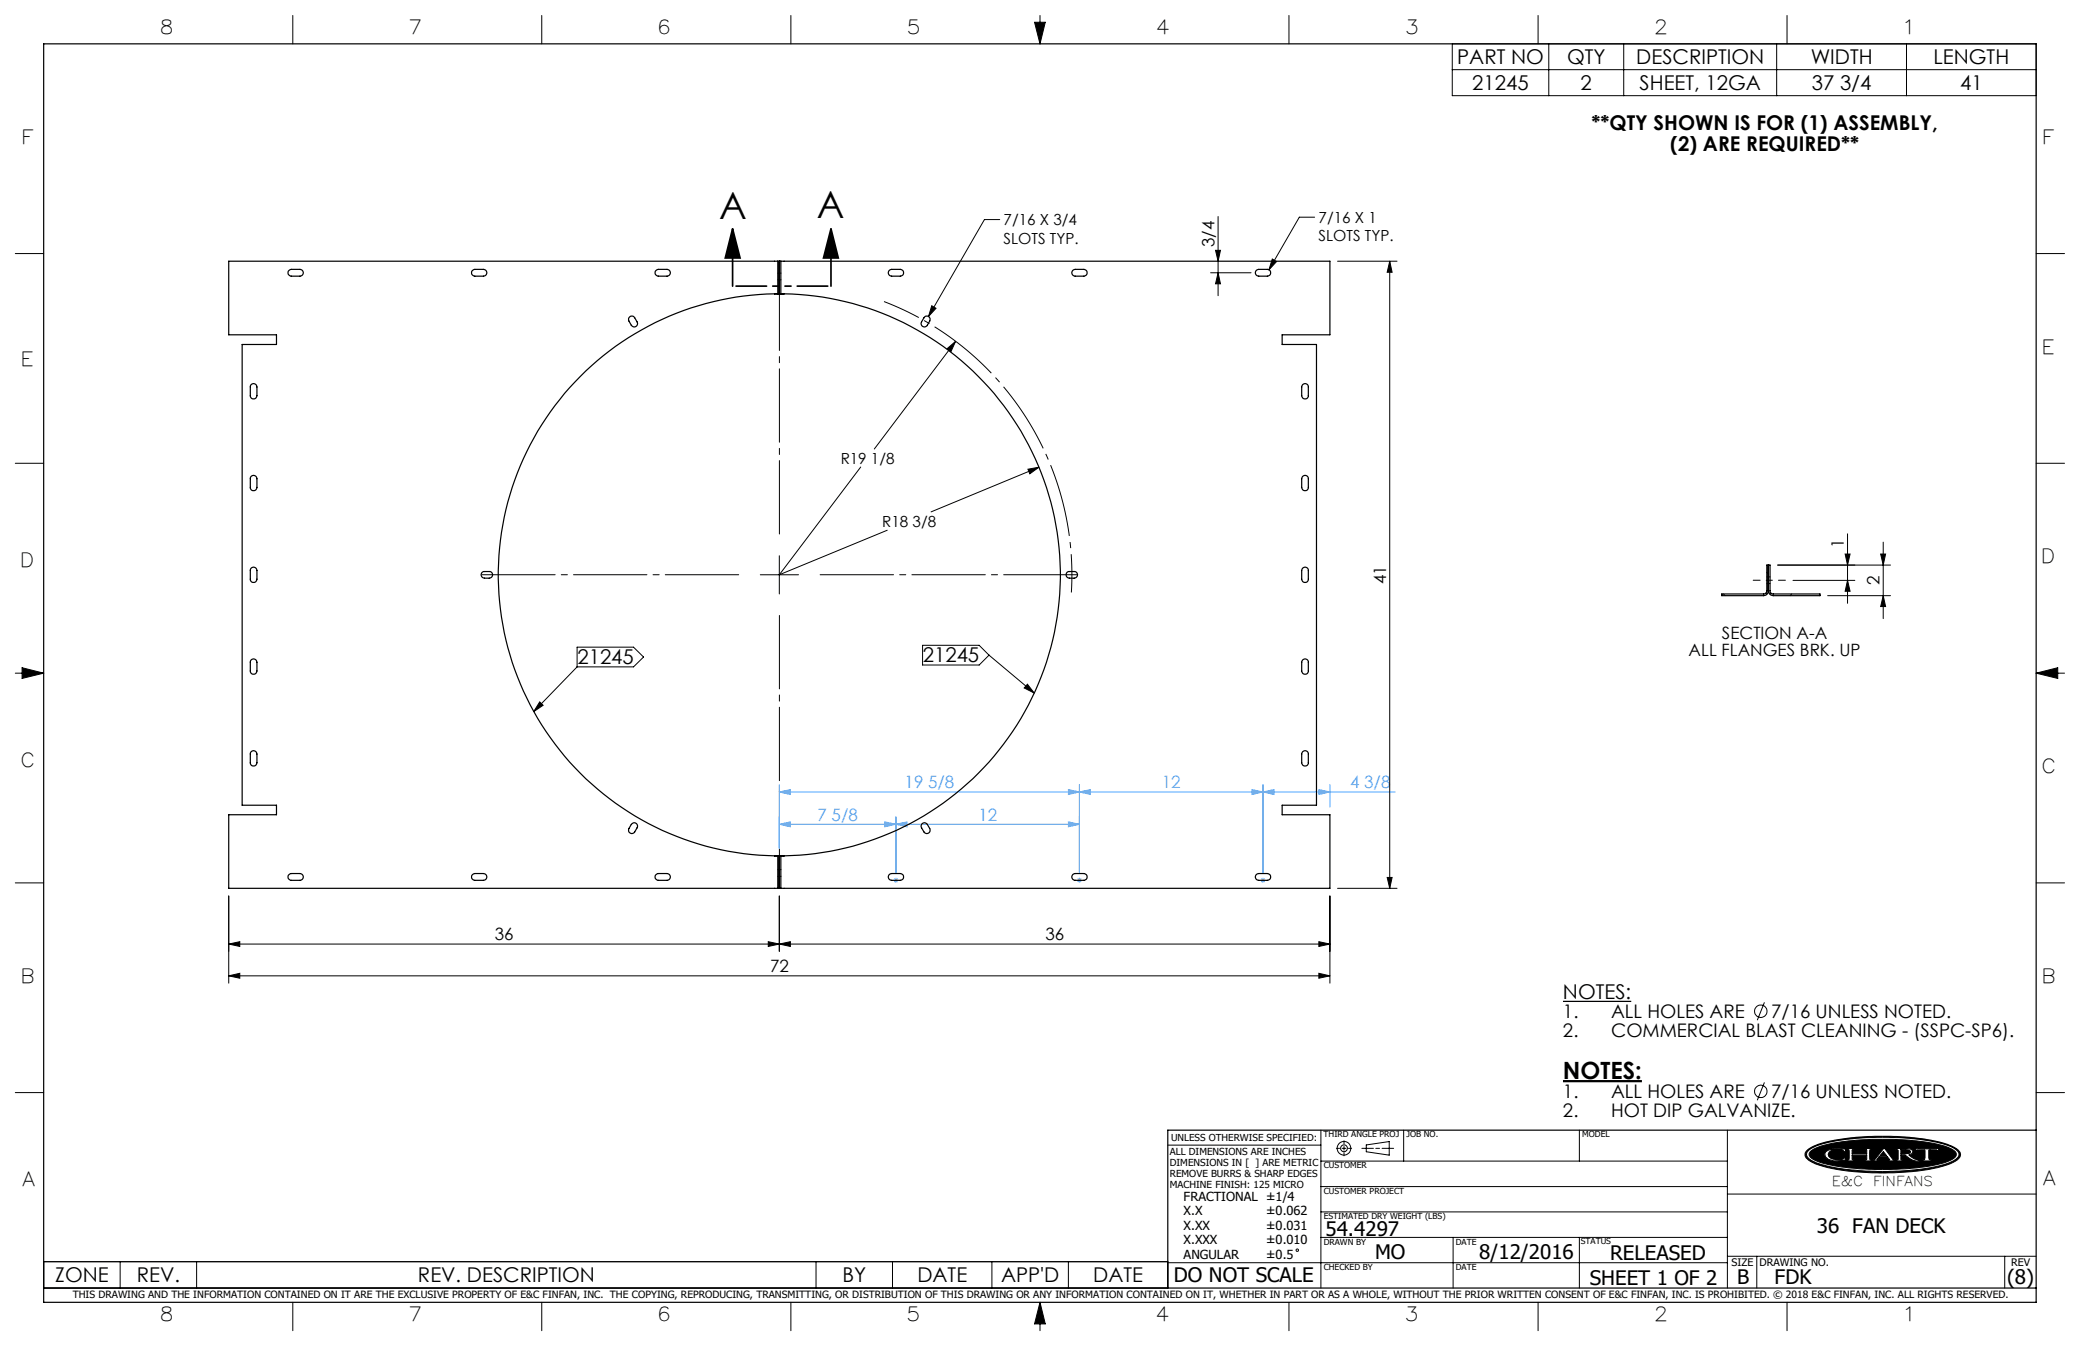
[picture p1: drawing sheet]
<svg xmlns="http://www.w3.org/2000/svg" width="432mm" height="279mm" viewBox="0 0 432 279" stroke-linecap="round" stroke-linejoin="round" font-family="sans-serif">
<g fill="none" stroke="#000" stroke-width=".21">
<path d="M60.8 3.2v5.9M112.5 3.2v5.9M164.2 3.2v5.9M214.8 4.6h2.2l-1.1 4.5zM215.9 3.2v5.9M267.6 3.2v5.9M301.5 9.1h121.2v10.8h-121.2zM301.5 14.5h121.2M319.3 3.2v5.9M321.5 9.1v10.8M337.1 9.1v10.8M368.8 9.1v10.8"/>
<path d="M371 3.2v5.9M395.8 9.1v10.8M3.2 52.6h5.9M207.5 45.6h-3.1l-11.6 20.1M251.3 56.6h8.4M252.3 52h1.1l-.5 2.2zM252.9 44.9v16.5M252.9 56.6l.5 2.3h-1.1zM264.1 53.8l.9 .5-1.6 1.7zM272.9 45.1h-3.2l-6.3 10.9M277.7 54.2h12.3M288.5 54.2v130.2"/>
<path d="M288.5 54.2l.5 2.3h-1zM422.7 52.6h5.9M193.4 63.5l.9 .5-1.5 1.7zM196.6 72.4l1.8-1.5-1 2.1zM198.4 70.9l-16.9 22.3M3.2 96.2h5.9M178.7 96.9l-16.9 22.4 22.4-9.2M213.4 97.4l2.3-.4-1.9 1.4zM215.7 97l-22.4 9.3M422.7 96.2h5.9M157.8 119.3h8M161.8 115.4v7.9"/>
<path d="M383 115h1.1l-.6 2.3zM383.5 110.8v14.4M390.4 115h1l-.5 2.3zM390.9 112.5v15.9M392.5 117.3h-23.5M3.2 139.7h5.9M4.6 138.6l4.5 1.1-4.5 1.1zM119.8 134.3h11.7l2.1 2.1-2.1 2h-11.7zM119.8 138.4l-9 9.3M191.5 133.9h11.8l2 2.1-2 2h-11.8zM205.3 136l9.4 7.9M372.2 120.5h12.9"/>
<path d="M379.4 123.6h13.1M383.5 120.5l.6 2.2h-1.1zM390.9 123.6l.5 2.3h-1zM422.7 139.7h5.9M422.7 139.7l4.5-1.1v2.2zM112 145.7l.7 .7-1.9 1.3zM213.3 142l1.4 1.9-2.1-1.1zM3.2 183.3h5.9M47.5 196l2.3-.5v1zM47.5 186v18.1M47.5 196h228.6M159.5 195.5l2.3 .5-2.3 .5z"/>
<path d="M161.8 196l2.3-.5v1zM161.8 186v11.5M273.8 195.5l2.3 .5-2.3 .5zM276.1 186v18.1M277.7 184.4h12.3M288 182.1h1l-.5 2.3zM422.7 183.3h5.9M47.5 202.6l2.3-.6v1.1zM47.5 202.6h228.6M273.8 202l2.3 .6-2.3 .5zM366.3 208.1l-1.5 3.7M3.2 226.8h5.9"/>
<path d="M242.4 237.7h31.8M274.2 234.6v32.8M277.4 238.4h.7M278.6 238.4h.8M279 236.8v.7M279 238v.8M279 239.3v.6M279.9 238.4h.7M282.7 238.4h2.4M283.6 237.7l4.8-.7v2.8l-4.8-.7zM285.6 238.4h.8M286.9 238.4h2.4"/>
<path d="M291.4 234.6v6.4M327.9 234.6v6.4M358.6 234.6v32.8M366.3 224.7l-1.5 3.7M375.3 238.7a16.2 16.2 0 0 1 7.4-2.3 55.4 55.4 0 0 1 21.3 1.1l1.4 .6a1.73 1.73 0 0 1 1.5 2 7.1 7.1 0 0 1-4.3 2.2 56 56 0 0 1-24.6-.3 5 5 0 0 1-3.2-2l-.1-.1a1.17 1.17 0 0 1 .6-1.2zM375.4 238.9a12.8 12.8 0 0 1 6.4-2.2 59.4 59.4 0 0 1 21.7 .8 4.5 4.5 0 0 1 3.1 1.9 1.7 1.7 0 0 1-1.3 1.7 34.9 34.9 0 0 1-12.8 2l-2.2 .1a39.2 39.2 0 0 1-13.6-2l-.7-.3a1.2 1.2 0 0 1-.6-2zM375.8 239a15.4 15.4 0 0 1 7.6-2.1l3.6-.3 3.3-.1a44.5 44.5 0 0 1 14.2 1.7l.8 .4a1.03 1.03 0 0 1 .8 1 1.03 1.03 0 0 1-.8 1 25.5 25.5 0 0 1-9.5 2l-7.7 .1a33.6 33.6 0 0 1-11.3-1.9l-.8-.5a.79 .79 0 0 1-.2-1.3zM379 239.1a5 5 0 0 1 3.5-.6h.7v.2l-.2 .4-.6-.4a3.1 3.1 0 0 0-2.7 .4l-.2 .5 .2 .5a3.1 3.1 0 0 0 2.8 .5l.4-.3h.3l-.2 .5-.7 .1a3.6 3.6 0 0 1-3.3-.8l-.2-.6zM383.5 238.4h1.6v.2l-.6 .1v.8h3v-.8l-.5-.1v-.2h1.5v.2l-.3 .1-.1 .4 .1 1.5v.1l.3 .1v.2h-1.5v-.2h.4l.1-.2v-.8h-3v.8l.6 .2v.2h-1.6v-.2l.3-.1 .1-.1v-1.5v-.4l-.4-.1zM391 239l.6 .9h-1.3zM391 238.4h.3l1.7 2.3 .5 .1v.2h-1.6v-.2l.4-.1-.5-.6h-1.7l-.5 .7h.6v.2h-1.5v-.2l.5-.1zM393.6 238.4h2.3l.9 .2 .3 .4-.2 .5-.7 .2 1.2 .9 1.1 .2v.2a4.2 4.2 0 0 1-2.9-1.1l-1-.1v.9l.6 .1v.2h-1.6v-.2h.3l.2-.2v-1.8l-.5-.2z"/>
<path d="M394.6 238.6l1.8 .2 .2 .3-.2 .3-1.8 .1zM397.9 238.3l1 .2 3.7-.1-.3 .5h-.2l-.1-.2h-1.6l.1 1.9 .6 .2v.2h-2.2v-.2l.7-.2v-1.8l-1.6-.1-.2 .2h-.3zM402.1 238.9h.1M422.7 226.8h5.9M274.2 256.9h84.4M274.2 251.6h84.4M274.2 246.3h84.4M274.2 241h84.4M301.7 256.9v10.5M327.9 256.9v10.5M358.6 247.9h64.1M9.1 261.9h233.3v5.5h-233.3z"/>
<path d="M24.9 261.9v5.5M40.8 261.9v5.5M60.8 270.3v5.9M112.5 270.3v5.9M164.2 270.3v5.9M169.4 261.9v5.5M185.3 261.9v5.5M205.9 261.9v5.5M215.9 270.3v5.9M215.9 270.3l1.1 4.5h-2.2zM221.8 261.9v5.5M242.4 262.1h116.2"/>
<path d="M267.6 270.3v5.9M319.3 270.3v5.9M358.6 260.8h64.1M364.7 260.8v6.6M371 270.3v5.9M416.2 260.8v6.6"/>
<circle cx="365.5" cy="209.9" r="1.29"/>
<circle cx="279" cy="238.4" r=".71"/>
<circle cx="279" cy="238.4" r="1.41"/>
<circle cx="365.5" cy="226.6" r="1.29"/>
<circle cx="269.3" cy="259.5" r=".25"/>
</g>
<path d="M9.1 9.1h413.6v261.2h-413.6zM422.7 234.6h-180.3v32.8M9.1 267.4h413.6" fill="none" stroke="#000" stroke-width=".25"/>
<g fill="#000">
<path d="M383.5 238.4v.2h.3l.1 .2v1.8l-.1 .1-.3 .1v.2h1.6v-.2l-.6-.2v-.8h3v.9l-.5 .1v.2h1.5v-.2l-.3-.1-.1-.2v-1.6l.1-.3h.3v-.2h-1.5v.2l.5 .1v.8h-3v-.8l.6-.1v-.2zM391 238.4l-1.8 2.3-.5 .1v.2h1.5v-.2h-.6l.5-.7h1.7l.5 .6-.4 .1v.2h1.6v-.2l-.5-.1-1.7-2.3zM393.6 238.4v.2l.5 .2v1.8l-.2 .2h-.3v.2h1.6v-.2l-.6-.1v-.9l1.1 .1a3.2 3.2 0 0 0 2.8 1.1v-.2a3.4 3.4 0 0 1-2.3-1.1 .68 .68 0 0 0 .8-.2 .68 .68 0 0 0 0-.8l-.7-.3zM397.9 238.3l-.4 .6h.3l.2-.2 1.6 .1v1.8l-.2 .2h-.5v.2h2.2v-.2h-.5l-.2-.3v-1.7l1.6-.1 .1 .2h.2l.3-.5-4 .1zM375.8 239a14 14 0 0 1 6.9-2l6.1-.5h5l4.8 .4a16.3 16.3 0 0 1 7.2 2 .96 .96 0 0 1-.4 1.7 24.9 24.9 0 0 1-10.1 2l-6.5 .1-3.8-.2a21.2 21.2 0 0 1-8.8-2l-.4-.3-.2-.5zM379.1 239a1.04 1.04 0 0 0 .7 1.7 7 7 0 0 0 3.2 .1l.2-.5h-.3l-.5 .4a2.56 2.56 0 0 1-2.8-.8 1.28 1.28 0 0 1 1.4-1.3h.2a1.49 1.49 0 0 1 1.4 .2l.4 .3 .2-.6h-.6a4.7 4.7 0 0 0-3.5 .5zM375.3 238.7a19 19 0 0 1 8.8-2.5l4.1-.3h4.8a33.1 33.1 0 0 1 12.7 2.3l.2 .1a1.36 1.36 0 0 1 .9 2 9.1 9.1 0 0 1-5.1 2.2l-.4 .1a58.1 58.1 0 0 1-23.1-.6 5.6 5.6 0 0 1-3.4-1.9v-.8zM375.3 238.9a1.14 1.14 0 0 0 .6 1.9 24.5 24.5 0 0 0 9.8 2.2l4.1 .2 3.7-.1a33.7 33.7 0 0 0 11.9-2.1l.4-.2a1.19 1.19 0 0 0 .9-1.2 1.19 1.19 0 0 0-.9-1.1 21.6 21.6 0 0 0-8.8-2.1l-5.1-.3-4.7 .1a30.2 30.2 0 0 0-11.1 2.1z" fill-rule="evenodd"/>
<path d="M215.9 270.3l-1.1 4.5h2.2zM214.8 4.6h2.2l-1.1 4.5zM4.6 138.6l4.5 1.1-4.5 1.1zM422.7 139.7l4.5-1.1v2.2zM391 239l-.7 .9h1.3zM394.6 238.6v.9l1.7-.1a.38 .38 0 0 0 .3-.4 .38 .38 0 0 0-.5-.3z" fill-rule="evenodd"/>
</g>
<path d="M324.5 224.4h16.4" fill="none" stroke="#000" stroke-width=".46"/>
<path d="M324.5 207.9h14.1" fill="none" stroke="#000" stroke-width=".26"/>
<path d="M152.1 47.5l1.5 6.1h-3zM152.1 47.5v11.9M172.5 47.5l1.5 6.1h-3zM172.5 47.5v11.9" fill="none" stroke="#000" stroke-width=".35"/>
<path d="M222.4 123a60.7 60.7 0 0 0-38.9-60.4" fill="none" stroke="#000" stroke-width=".21" stroke-dasharray="15.2 1.3 1.3 1.3" stroke-dashoffset="7.3" stroke-linecap="butt"/>
<g fill="none" stroke="#53a9ff" stroke-width=".21">
<path d="M161.8 164.4l2.3-.5v1zM161.8 171.1l2.3-.5v1zM161.8 164.4h127.8M161.8 162.9v13.2M161.8 171.1h62.3M183.7 170.6l2.3 .5-2.3 .5zM186 171.1l2.3-.5v1zM186 169.6v11.6M221.8 163.9l2.3 .5-2.3 .5zM221.8 170.6l2.3 .5-2.3 .5zM224.1 164.4l2.3-.5v1zM224.1 162.9v18.3"/>
<path d="M259.9 163.9l2.3 .5-2.3 .5zM262.2 164.4l2.3-.5v1zM262.2 162.9v18.3M273.8 163.9l2.3 .5-2.3 .5zM276.1 162.9v4.6M185.5 182.7h1M185.6 182.4l.7 .7M186 182.2v1M186.3 182.4l-.7 .7M223.6 182.7h1M223.7 182.4l.7 .7M224.1 182.2v1"/>
<path d="M224.4 182.4l-.7 .7M261.7 182.7h1M261.8 182.4l.7 .7M262.2 182.2v1M262.5 182.4l-.7 .7"/>
</g>
<path d="M364 120.4h6.6" fill="none" stroke="#000" stroke-width=".21" stroke-dasharray="15.2 1.3 1.3 1.3" stroke-dashoffset="13.8"/>
<path d="M153.9 119.3h-54.4M161.8 111.4v-54.4M169.7 119.3h54.4M161.8 127.2v54.4" fill="none" stroke="#000" stroke-width=".21" stroke-dasharray="15.2 1.3 1.3 1.3" stroke-dashoffset="-.5"/>
<path d="M172.5 59.4h-20.4" fill="none" stroke="#000" stroke-width=".35" stroke-dasharray="6.3 1.3 1.3 1.3 1.3 1.3" stroke-dashoffset="-.7"/>
<g fill="#000">
<path d="M196.6 72.4l1.8-1.5-1 2.1z"/>
<path d="M172.5 47.5l1.5 6.1h-3zM152.1 47.5l1.5 6.1h-3z"/>
<path d="M213.3 142l1.4 1.9-2.1-1.1zM112 145.7l.7 .7-1.9 1.3z"/>
</g>
<g fill="#53a9ff">
<path d="M259.9 163.9l2.3 .5-2.3 .5zM224.1 164.4l2.3-.5v1zM221.8 163.9l2.3 .5-2.3 .5zM161.8 164.4l2.3-.5v1zM221.8 170.6l2.3 .5-2.3 .5zM186 171.1l2.3-.5v1zM183.7 170.6l2.3 .5-2.3 .5zM161.8 171.1l2.3-.5v1z"/>
<path d="M262.2 164.4l2.3-.5v1zM273.8 163.9l2.3 .5-2.3 .5z"/>
</g>
<g fill="#000">
<path d="M264.1 53.8l-.7 2.2 1.6-1.7zM213.4 97.4l.4 1 1.9-1.4zM193.4 63.5l-.6 2.2 1.5-1.7z"/>
<path d="M390.9 123.6l.5 2.3h-1zM390.4 115h1l-.5 2.3z"/>
<path d="M159.5 195.5l2.3 .5-2.3 .5zM47.5 196l2.3-.5v1z"/>
<path d="M161.8 196l2.3-.5v1zM273.8 195.5l2.3 .5-2.3 .5zM47.5 202.6l2.3-.6v1.1zM273.8 202l2.3 .6-2.3 .5z"/>
<path d="M288 182.1h1l-.5 2.3zM288.5 54.2l.5 2.3h-1zM252.9 56.6l.5 2.3h-1.1zM252.3 52h1.1l-.5 2.2zM383.5 120.5l.6 2.2h-1.1zM383 115h1.1l-.6 2.3z"/>
</g>
<g fill="none" stroke="#000" stroke-width=".25">
<path d="M60 56.1l.5-.2h1.8a.71 .71 0 0 1 .7 .7 .71 .71 0 0 1-.7 .7h-1.8a.69 .69 0 0 1-.7-.4 .69 .69 0 0 1 .2-.8zM98.1 56.1l.5-.2h1.8a.71 .71 0 0 1 .7 .7 .71 .71 0 0 1-.7 .7h-1.8a.69 .69 0 0 1-.7-.4 .69 .69 0 0 1 .2-.8zM136.1 56.3l.6-.4h1.8a.71 .71 0 0 1 .7 .7 .71 .71 0 0 1-.7 .7h-1.8a.71 .71 0 0 1-.6-1zM161.5 54.2h-114v15.3h9.9v2h-7.1v95.6h7.1v2h-9.9v15.3h114M161.5 54.2v6.8M161.5 54.2h.6M161.8 54.2v6.8h-1M162.1 54.2h114v15.3h-9.9v2h7.1v95.6h-7.1v2h9.9v15.3h-114M162.1 54.2v6.8h-.6M184.6 56.1l.5-.2h1.8a.71 .71 0 0 1 .7 .7 .71 .71 0 0 1-.7 .7h-1.8a.71 .71 0 0 1-.6-.4 .71 .71 0 0 1 .1-.8zM222.7 56.1l.5-.2h1.8a.71 .71 0 0 1 .7 .7 .71 .71 0 0 1-.7 .7h-1.8a.71 .71 0 0 1-.6-.4 .71 .71 0 0 1 .1-.8zM260.8 56.1l.5-.2h1.8a.71 .71 0 0 1 .7 .7 .71 .71 0 0 1-.7 .7h-1.8a.71 .71 0 0 1-.6-.4 .71 .71 0 0 1 .1-.8z"/>
<path d="M52.1 79.8a.71 .71 0 0 1 .8-.1 .71 .71 0 0 1 .4 .6v1.8a.69 .69 0 0 1-.6 .7 .69 .69 0 0 1-.7-.7v-1.9zM130.7 65.8l.3-.2 .5 .1 .8 1.1a.7 .7 0 0 1-.3 1 .7 .7 0 0 1-.9-.3l-.6-1zM160.8 61h.7M160.8 61a58.3 58.3 0 0 0-57.4 58.3 58.3 58.3 0 0 0 57.4 58.4M161.8 61h1M162.1 61h.1M162.1 61h.7M162.8 61a58.3 58.3 0 0 1 57.3 58.3 58.3 58.3 0 0 1-57.3 58.4M191.9 65.8a.68 .68 0 0 1 .9-.1 .68 .68 0 0 1 .2 .9l-.5 .9a.7 .7 0 0 1-.9 .3 .7 .7 0 0 1-.3-1zM270.4 79.8a.68 .68 0 0 1 .8-.1 .68 .68 0 0 1 .4 .6v1.8a.69 .69 0 0 1-.7 .7 .69 .69 0 0 1-.7-.7v-1.8zM52.1 98.9a.71 .71 0 0 1 .8-.2 .71 .71 0 0 1 .4 .7v1.8a.69 .69 0 0 1-.6 .6 .69 .69 0 0 1-.7-.6v-2zM270.4 98.9a.68 .68 0 0 1 .8-.2 .68 .68 0 0 1 .4 .7v1.8a.69 .69 0 0 1-.7 .6 .69 .69 0 0 1-.7-.6v-1.8z"/>
<path d="M52.1 117.9a.71 .71 0 0 1 .8-.1 .71 .71 0 0 1 .4 .6v1.8a.69 .69 0 0 1-.6 .7 .69 .69 0 0 1-.7-.7v-1.9zM100.1 118.8l.3-.2h1.2a.69 .69 0 0 1 .7 .7 .69 .69 0 0 1-.7 .7h-1a.71 .71 0 0 1-.7-.4 .71 .71 0 0 1 .2-.8zM221.5 118.8l.3-.2h1.2a.69 .69 0 0 1 .7 .7 .69 .69 0 0 1-.7 .7h-1a.71 .71 0 0 1-.6-.4 .71 .71 0 0 1 .1-.8zM270.4 117.9a.68 .68 0 0 1 .8-.1 .68 .68 0 0 1 .4 .6v1.8a.69 .69 0 0 1-.7 .7 .69 .69 0 0 1-.7-.7v-1.8zM367.1 117.3v5.3M52.1 137a.71 .71 0 0 1 .8-.2 .71 .71 0 0 1 .4 .7v1.8a.69 .69 0 0 1-.6 .6 .69 .69 0 0 1-.7-.6v-2zM270.4 137a.68 .68 0 0 1 .8-.2 .68 .68 0 0 1 .4 .7v1.8a.69 .69 0 0 1-.7 .6 .69 .69 0 0 1-.7-.6v-1.8zM357.4 123.3h8.7a.66 .66 0 0 0 .7-.7v-5.3h.7v5.3a.61 .61 0 0 0 .6 .7h9.7v.3h-9.7a1.09 1.09 0 0 1-1-1 1.02 1.02 0 0 1-1 1h-8.7zM52.1 156a.71 .71 0 0 1 .8-.1 .71 .71 0 0 1 .4 .6v1.8a.69 .69 0 0 1-.6 .7 .69 .69 0 0 1-.7-.7v-1.9zM270.4 156a.68 .68 0 0 1 .8-.1 .68 .68 0 0 1 .4 .6v1.8a.69 .69 0 0 1-.7 .7 .69 .69 0 0 1-.7-.7v-1.8zM131.2 171a.68 .68 0 0 1 .9-.1 .68 .68 0 0 1 .2 .9l-.5 .9a.7 .7 0 0 1-1 .2 .7 .7 0 0 1-.2-.9zM160.8 177.7h.9"/>
<path d="M160.8 177.7h.6M161.8 177.7h1M161.8 177.7v6.7M162.1 177.7h.7M162.1 177.7h-.6v6.7M162.1 177.7v6.7M191.4 171l.5-.2 .5 .2 .6 1a.7 .7 0 0 1-.2 .9 .7 .7 0 0 1-1-.2l-.6-1zM60 181.5l.5-.2h1.8a.71 .71 0 0 1 .7 .7 .71 .71 0 0 1-.7 .7h-1.8a.69 .69 0 0 1-.7-.4 .69 .69 0 0 1 .2-.8zM98 181.7l.6-.4h1.8a.71 .71 0 0 1 .7 .7 .71 .71 0 0 1-.7 .7h-1.8a.71 .71 0 0 1-.6-1zM136.1 181.7l.6-.4h1.8a.71 .71 0 0 1 .7 .7 .71 .71 0 0 1-.7 .7h-1.8a.71 .71 0 0 1-.6-1zM161.5 184.4h.6M184.6 181.5l.5-.2h1.8a.71 .71 0 0 1 .7 .7 .71 .71 0 0 1-.7 .7h-1.8a.71 .71 0 0 1-.6-.4 .71 .71 0 0 1 .1-.8z"/>
<path d="M222.7 181.5l.5-.2h1.8a.71 .71 0 0 1 .7 .7 .71 .71 0 0 1-.7 .7h-1.8a.71 .71 0 0 1-.6-.4 .71 .71 0 0 1 .1-.8zM260.8 181.5l.5-.2h1.8a.71 .71 0 0 1 .7 .7 .71 .71 0 0 1-.7 .7h-1.8a.71 .71 0 0 1-.6-.4 .71 .71 0 0 1 .1-.8z"/>
</g>
<g fill="none" stroke="#000" stroke-width=".21" stroke-dasharray="1.3 .6">
<path d="M161.5 58.1h.3M161.8 56.7h-.3M161.8 58.1h.3M162.1 56.7h-.3M162.1 61h-.3M367.1 119.8h-.3M367.5 119.8h-.4M366.8 121.1h.3M367.1 121.1h.4M161.5 177.6h.3M161.5 181.9h.3M161.8 180.5h-.3"/>
<path d="M161.8 181.9h.3M162.1 180.5h-.3"/>
</g>
<path d="M366.8 118.8l.3 .3M357.8 123.3l.3 .3M366.6 123.1l.2 .2M367.6 123.1l-.2 .2M371.9 123.3l-.3 .3" fill="none" stroke="#000" stroke-width=".21"/>
<g font-size="7.8">
<text x="149.3" y="45.6">A</text>
<text x="169.6" y="45.2">A</text>
</g>
<text font-size="4.9" x="324.5" y="223.9">NOTES:</text>
<g font-size="4.2">
<text x="302.5" y="13.3">PART NO</text>
<text x="325.3" y="13.3">QTY</text>
<text x="339.7" y="13.3">DESCRIPTION</text>
<text x="375.9" y="13.3">WIDTH</text>
<text x="401.4" y="13.3">LENGTH</text>
<text x="305.6" y="18.7">21245</text>
<text x="328.1" y="18.7">2</text>
<text x="340.4" y="18.7">SHEET, 12GA</text>
<text x="376.1" y="18.7">37 3/4</text>
<text x="406.9" y="18.7">41</text>
<text x="330.4" y="27">**QTY SHOWN IS FOR (1) ASSEMBLY,</text>
<text x="346.8" y="31.2">(2) ARE REQUIRED**</text>
<text x="119.9" y="137.9">21245</text>
<text x="191.6" y="137.5">21245</text>
<text x="324.5" y="207.4">NOTES:</text>
<text x="275.2" y="256.5">54.4297</text>
<text x="377.2" y="255.9">36 FAN DECK</text>
<text x="285.5" y="261.4">MO</text>
<text x="307.1" y="261.3">8/12/2016</text>
<text x="334.3" y="261.6">RELEASED</text>
<text x="11.5" y="266.2">ZONE</text>
<text x="28.4" y="266.2">REV.</text>
<text x="86.8" y="266.2">REV. DESCRIPTION</text>
<text x="174.9" y="266.2">BY</text>
<text x="190.4" y="266.2">DATE</text>
<text x="207.8" y="266.2">APP'D</text>
<text x="227" y="266.2">DATE</text>
<text x="243.7" y="266.1">DO NOT SCALE</text>
<text x="330" y="266.7">SHEET 1 OF 2</text>
<text x="360.6" y="266.5">B</text>
<text x="368.4" y="266.6">FDK</text>
<text x="416.7" y="266.5">(8)</text>
</g>
<g font-size="4">
<text x="33.6" y="7.1">8</text>
<text x="85.2" y="7.1">7</text>
<text x="137" y="7.1">6</text>
<text x="188.6" y="7.1">5</text>
<text x="240.3" y="7.1">4</text>
<text x="292.1" y="7.1">3</text>
<text x="343.8" y="7.1">2</text>
<text x="395.7" y="7.1">1</text>
<text x="4.9" y="29.8">F</text>
<text x="424.5" y="29.9">F</text>
<text x="4.8" y="76">E</text>
<text x="424.3" y="73.5">E</text>
<text x="4.7" y="117.7">D</text>
<text x="424.2" y="116.9">D</text>
<text x="4.7" y="159.3">C</text>
<text x="424.2" y="160.4">C</text>
<text x="4.8" y="204">B</text>
<text x="424.3" y="204">B</text>
<text x="4.8" y="246.1">A</text>
<text x="424.3" y="246">A</text>
<text x="33.6" y="274.3">8</text>
<text x="85.2" y="274.3">7</text>
<text x="137" y="274.3">6</text>
<text x="188.6" y="274.3">5</text>
<text x="240.3" y="274.3">4</text>
<text x="292.1" y="274.3">3</text>
<text x="343.8" y="274.3">2</text>
<text x="395.8" y="274.3">1</text>
</g>
<g font-size="3.9">
<text x="324.5" y="211.4">1.</text>
<text x="324.5" y="215.2">2.</text>
<text x="334.5" y="215.2">COMMERCIAL BLAST CLEANING - (SSPC-SP6).</text>
<text x="334.5" y="211.4">ALL HOLES ARE</text>
<text x="367.7" y="211.4">7/16 UNLESS NOTED.</text>
<text x="324.5" y="228">1.</text>
<text x="334.5" y="228">ALL HOLES ARE</text>
<text x="367.7" y="228">7/16 UNLESS NOTED.</text>
<text x="324.5" y="231.9">2.</text>
<text x="334.5" y="231.9">HOT DIP GALVANIZE.</text>
</g>
<g font-size="3.5">
<text x="252.1" y="51.3" transform="rotate(-90 252.1 51.3)">3/4</text>
<text x="382.8" y="113.7" transform="rotate(-90 382.8 113.7)">1</text>
<text x="287.7" y="121.3" transform="rotate(-90 287.7 121.3)">41</text>
<text x="390.2" y="121.4" transform="rotate(-90 390.2 121.4)">2</text>
<text x="350.6" y="136.3">ALL FLANGES BRK. UP</text>
<text x="357.5" y="132.7">SECTION A-A</text>
<text x="102.7" y="195.2">36</text>
<text x="217" y="195.2">36</text>
<text x="159.8" y="201.8">72</text>
</g>
<g font-size="3.5" fill="#53a9ff">
<text x="187.8" y="163.6">19 5/8</text>
<text x="241.2" y="163.6">12</text>
<text x="280.3" y="163.6">4 3/8</text>
<text x="169.7" y="170.3">7 5/8</text>
<text x="203.1" y="170.3">12</text>
</g>
<g font-size="3.2">
<text x="208.3" y="46.8">7/16 X 3/4</text>
<text x="273.7" y="46.3">7/16 X 1</text>
<text x="208.3" y="50.6">SLOTS TYP.</text>
<text x="273.7" y="50.1">SLOTS TYP.</text>
<text x="174.5" y="96.3">R19 1/8</text>
<text x="183.1" y="109.3">R18 3/8</text>
</g>
<g font-size="2.8">
<text x="380.3" y="246.2">E&amp;C</text>
<text x="388.9" y="246.2">FINFANS</text>
</g>
<g font-size="2.6">
<text x="245.7" y="249.3">FRACTIONAL ±1/4</text>
<text x="245.7" y="252.3">X.X</text>
<text x="245.7" y="255.3">X.XX</text>
<text x="262.9" y="252.3">±0.062</text>
<text x="262.9" y="255.3">±0.031</text>
<text x="245.7" y="258.3">X.XXX</text>
<text x="245.7" y="261.3">ANGULAR</text>
<text x="262.9" y="258.3">±0.010</text>
<text x="262.9" y="261.3">±0.5</text>
</g>
<g font-size="2.2">
<text x="359.5" y="262.8">SIZE</text>
<text x="365.3" y="262.7">DRAWING NO.</text>
<text x="417.5" y="262.8">REV</text>
</g>
<text font-size="2.1" x="15.1" y="269.4">THIS DRAWING AND THE INFORMATION CONTAINED ON IT ARE THE EXCLUSIVE PROPERTY OF E&amp;C FINFAN, INC. THE COPYING, REPRODUCING, TRANSMITTING, OR DISTRIBUTION OF THIS DRAWING OR ANY INFORMATION CONTAINED ON IT, WHETHER IN PART OR AS A WHOLE, WITHOUT THE PRIOR WRITTEN CONSENT OF E&amp;C FINFAN, INC. IS PROHIBITED. © 2018 E&amp;C FINFAN, INC. ALL RIGHTS RESERVED.</text>
<g font-size="2">
<text x="242.9" y="239.8">ALL DIMENSIONS ARE INCHES</text>
<text x="243.1" y="236.8">UNLESS OTHERWISE SPECIFIED:</text>
<text x="242.9" y="242.1">DIMENSIONS IN [ ] ARE METRIC</text>
<text x="242.9" y="244.4">REMOVE BURRS &amp; SHARP EDGES</text>
<text x="242.9" y="246.7">MACHINE FINISH: 125 MICRO</text>
</g>
<g font-size="1.7">
<text x="274.8" y="236.1">THIRD ANGLE PROJ</text>
<text x="292" y="236.1">JOB NO.</text>
<text x="328.5" y="236.1">MODEL</text>
<text x="274.8" y="242.5">CUSTOMER</text>
<text x="274.8" y="247.8">CUSTOMER PROJECT</text>
<text x="274.8" y="253.1">ESTIMATED DRY WEIGHT (LBS)</text>
<text x="274.8" y="258.3">DRAWN BY</text>
<text x="274.8" y="263.6">CHECKED BY</text>
<text x="302.2" y="263.6">DATE</text>
<text x="302.2" y="258.3">DATE</text>
<text x="328.2" y="258.3">STATUS</text>
</g>
</svg>
